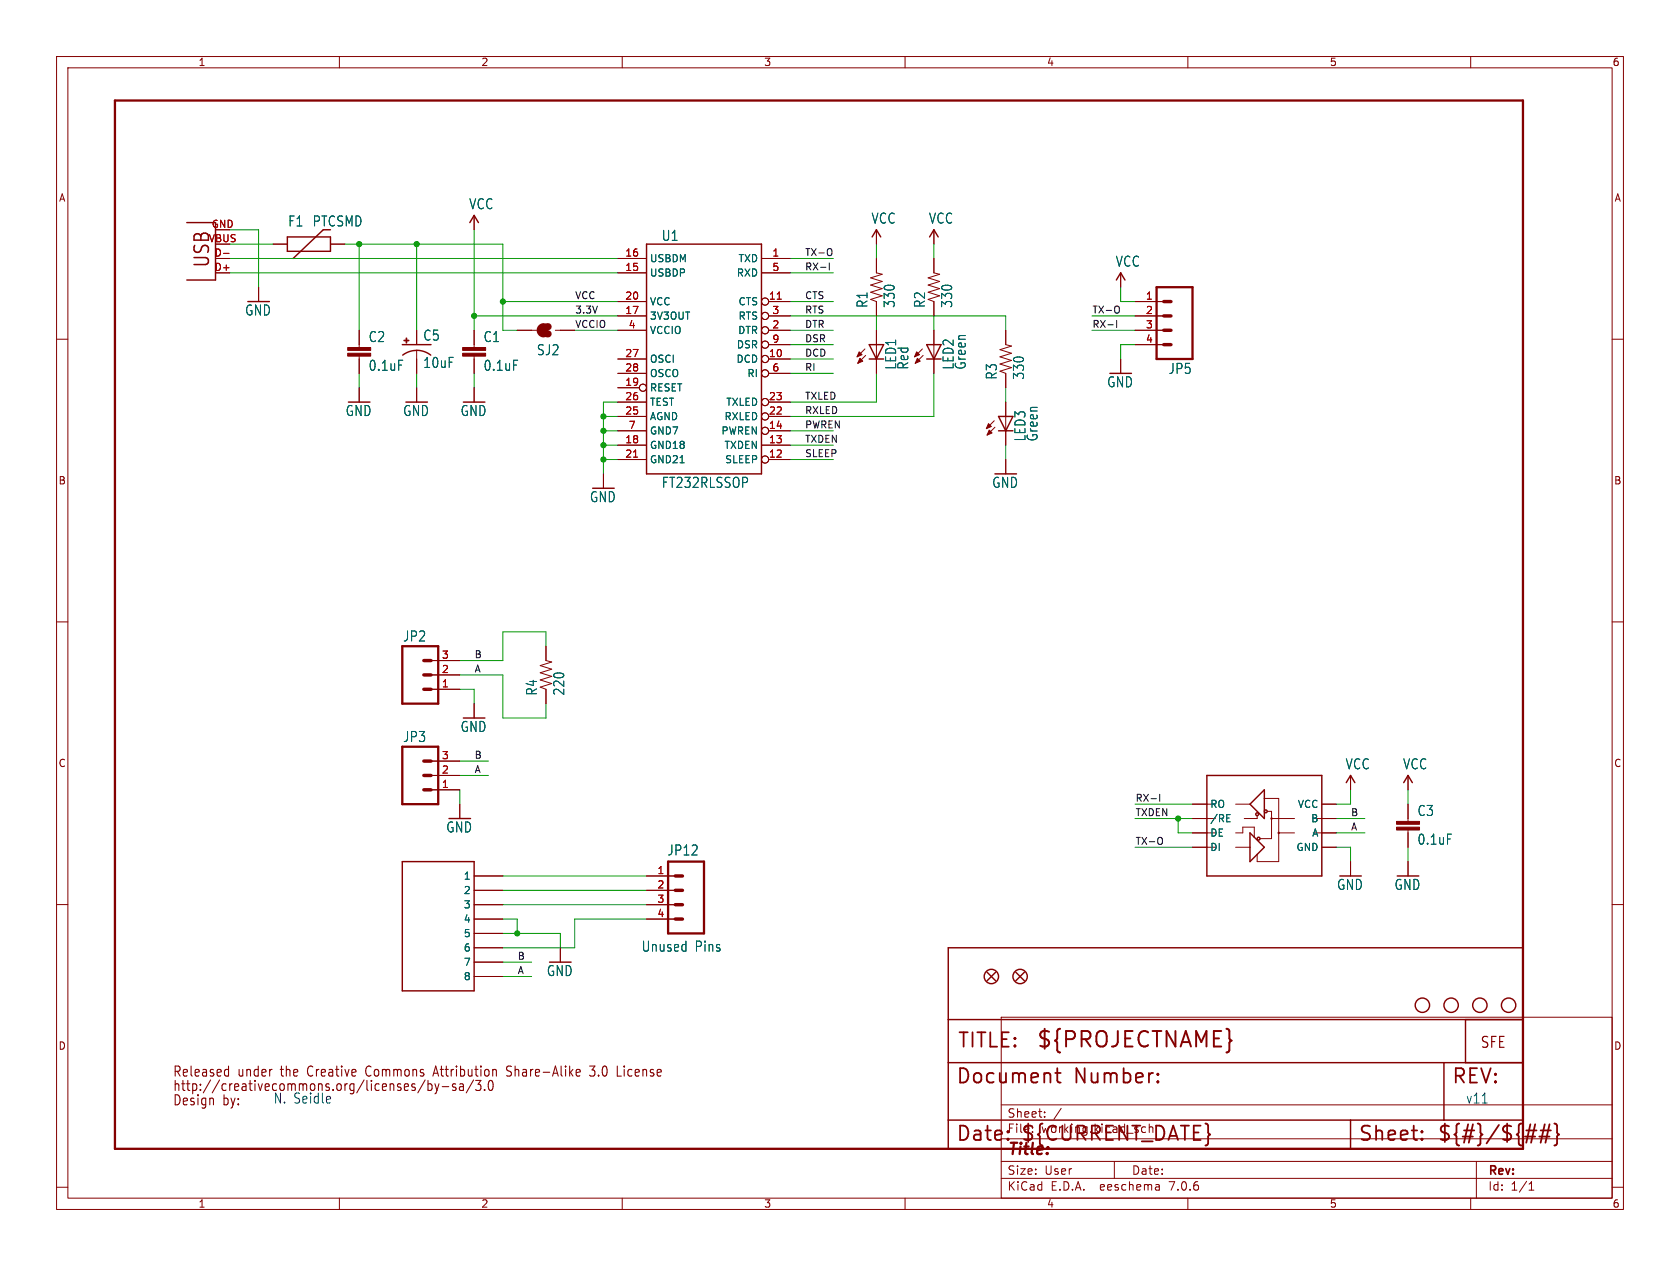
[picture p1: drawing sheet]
<svg xmlns="http://www.w3.org/2000/svg" width="297mm" height="224mm" viewBox="0 0 297 224" stroke-linecap="round" stroke-linejoin="round" font-family="sans-serif">
<g fill="none" stroke="#840000" stroke-width=".18">
<path d="M10 10h277v203.9h-277zM12 12h273v199.9h-273zM60 10v2M110 10v2M160 10v2M210 10v2M260 10v2M83.8 38.1v2.5M10 60h2M38.1 45.7h2.5M45.7 50.8v2.5M48.3 43.2h2.5"/>
<path d="M58.4 43.2h2.6M63.5 58.4v3.1M73.7 58.4v2.6M83.8 58.4v3.1M91.4 58.4h3.5M98.2 58.4h3.4M109.2 45.7h5.1M109.2 53.3h5.1M109.2 48.3h5.1M109.2 55.9h5.1M109.2 58.4h5.1M134.6 45.7h5.1"/>
<path d="M134.6 48.3h5.1M135.9 53.3h3.8M135.9 55.9h3.8M135.9 58.4h3.8M154.9 40.6v2.6M154.9 45.7v2.6l1.1 .2-2.1 .6 2.1 .7-2.1 .6 2.1 .7-2.1 .6 2.1 .6-2.1 .7 1 .3v2.6M154.9 58.4v7.6M165.1 40.6v2.6M165.1 45.7v2.6l1 .2-2 .6 2 .7-2 .6 2 .7-2 .6 2 .6-2 .7 1 .3v2.6M165.1 58.4v7.6M177.8 58.4v2.6l1 .2-2 .6 2 .7-2 .6 2 .7-2 .6 2 .6-2 .7 1 .3v2.6M198.1 48.3v2.5"/>
<path d="M200.7 53.3h5M200.7 55.9h5M200.7 58.4h5M285 60h2M63.5 63v3M63.5 68.6v2.5M73.7 62v4M73.7 68.6v2.5M83.8 63v3M83.8 68.6v2.5M109.2 63.5h5.1M109.2 78.7h5.1"/>
<path d="M109.2 76.2h5.1M109.2 68.6h3.8M109.2 73.7h5.1M109.2 71.1h5.1M109.2 66h5.1M134.6 78.7h5.1M135.9 63.5h3.8M135.9 76.2h3.8M135.9 73.7h3.8M135.9 71.1h3.8M135.9 66h3.8M135.9 61h3.8"/>
<path d="M152.9 61.7l-1.4 1.4M153 62.9l-1.4 1.4M163.1 61.7l-1.4 1.4M163.2 62.9l-1.4 1.4M175.8 74.4l-1.4 1.4M175.9 75.6l-1.4 1.4M177.8 71.1v7.6M198.1 63.5v2.5M200.7 61h5M106.7 83.8v2.6M109.2 81.3h5.1M135.9 81.3h3.8"/>
<path d="M177.8 81.3v2.5M10 110h2M76.2 119.4h5.1M76.2 116.8h5.1M96.5 114.3v2.5l1 .3-2 .6 2 .7-2 .6 2 .6-2 .7 2 .6-2 .6 1 .4v2.6M285 110h2M76.2 139.7h5.1M76.2 137.2h5.1M76.2 134.6h5.1M76.2 121.9h5.1M83.8 124.5v2.5M238.8 137.2v2.5"/>
<path d="M248.9 137.2v2.5M10 160h2M81.3 142.2v2.6M83.8 154.9h5.1M83.8 157.5h5.1M114.3 154.9h5.1M114.3 157.5h5.1M210.8 149.9h4.1M210.8 147.3h4.1M210.8 142.2h4.1M210.8 144.8h2.6M218.4 149.9h2.6"/>
<path d="M218.4 147.3h1.3v-1h2v1.8M218.4 142.2h2.6M222.2 144.3v.5h-2.2M223.5 141.2h2.6v11.2h-3.9v-1.3M224 143.5h.8v4.8h-2M224.8 144.8h4.1M226.1 147.3h2.8M232.2 147.3h4M232.2 144.8h4M233.7 149.9h2.5M233.7 142.2h2.5M238.8 152.4v2.5"/>
<path d="M248.9 142.2v3.1M248.9 146.8v3.1M248.9 152.4v2.5M285 160h2M83.8 160h5.1M83.8 162.6h5.1M83.8 165.1h5.1M83.8 167.6h5.1M83.8 170.2h5.1M83.8 172.7h5.1M99.1 167.6v2.6M114.3 160h5.1"/>
<path d="M114.3 162.6h5.1M177 179.9h108v32h-108zM177 195.4h108M184.7 197.5v.1M184.7 196.7v.1M187.6 196l-1.3 2M10 210h2M60 211.9v2M110 211.9v2M160 211.9v2M177 208.4h108M177 205.4h108"/>
<path d="M177 201.4h108M197 205.4v3M204.9 209.6l.1 .9M205 210.4l-.2 .1M205 209.9h-.2M210 211.9v2M260 211.9v2M261 205.4v6.5M270.3 210.5h.9M270.3 209.4l.4-.4v1.5M285 210h2"/>
<circle cx="135.3" cy="58.4" r=".63"/>
<circle cx="135.3" cy="55.9" r=".63"/>
<circle cx="135.3" cy="53.3" r=".63"/>
<circle cx="113.7" cy="68.6" r=".63"/>
<circle cx="135.3" cy="71.1" r=".63"/>
<circle cx="135.3" cy="61" r=".63"/>
<circle cx="135.3" cy="76.2" r=".63"/>
<circle cx="135.3" cy="73.7" r=".63"/>
<circle cx="135.3" cy="63.5" r=".63"/>
<circle cx="135.3" cy="66" r=".63"/>
<circle cx="135.3" cy="81.3" r=".63"/>
<circle cx="224.8" cy="144.8" r=".13"/>
<circle cx="226.1" cy="147.3" r=".13"/>
</g>
<path d="M20.3 17.8h248.9v185.4h-248.9zM204.5 50.8h6.3v12.7h-6.3zM71.1 114.3h6.4v10.2h-6.4zM71.1 132.1h6.4v10.1h-6.4zM118.1 152.4h6.4v12.7h-6.4z" fill="none" stroke="#840000" stroke-width=".41"/>
<g fill="none" stroke="#840000" stroke-width=".61">
<path d="M205.7 53.3h1.3M205.7 55.9h1.3M205.7 58.4h1.3M205.7 61h1.3M74.9 119.4h1.3M74.9 116.8h1.3M74.9 139.7h1.3M74.9 137.2h1.3M74.9 134.6h1.3M74.9 121.9h1.3M119.4 154.9h1.2M119.4 157.5h1.2"/>
<path d="M119.4 160h1.2M119.4 162.6h1.2"/>
</g>
<g fill="none" stroke="#840000" stroke-width=".25">
<path d="M33 39.4h5.1v10.1h-5.1M83.1 39.4l.7-1.3 .8 1.3M50.8 41.9h7.6v2.6h-7.6zM57.1 40.6l-5.3 5.1M114.3 43.2h20.3v40.6h-20.3zM154.2 41.9l.7-1.3 .8 1.3M164.3 41.9l.8-1.3 .8 1.3M197.4 49.5l.7-1.2 .8 1.2M71.1 61h5.1M71.2 62.8a4.1 4.1 0 0 1 4.9 0M153.7 63.5h2.5M153.7 61h2.5l-1.3 2.5z"/>
<path d="M163.8 63.5h2.6M163.8 61h2.6l-1.3 2.5zM176.5 76.2h2.6M176.5 73.7h2.6l-1.3 2.5zM213.4 137.2h20.3v17.7h-20.3zM223.5 139.7v5.1l-2.5-2.6zM238 138.4l.8-1.2 .7 1.2M248.2 138.4l.7-1.2 .8 1.2M71.1 152.4h12.7v22.9h-12.7zM221 147.3l2.5 2.6-2.5 2.5zM167.6 167.6h101.6v35.6h-101.6zM174.5 172l1.5 1.5"/>
<path d="M176 172l-1.5 1.5M179.6 172l1.5 1.5M181.1 172l-1.5 1.5M167.6 198.1h101.6M167.6 180.3h101.6M167.6 188h101.6M238.8 198.1v5.1M255.3 188v10.1M259.1 180.3v7.7"/>
<circle cx="222.2" cy="144" r=".25"/>
<circle cx="222.5" cy="148.3" r=".25"/>
<circle cx="223.8" cy="143.5" r=".25"/>
<circle cx="175.3" cy="172.7" r="1.27"/>
<circle cx="180.3" cy="172.7" r="1.27"/>
<circle cx="251.5" cy="177.8" r="1.27"/>
<circle cx="256.5" cy="177.8" r="1.27"/>
<circle cx="261.6" cy="177.8" r="1.27"/>
<circle cx="266.7" cy="177.8" r="1.27"/>
</g>
<g fill="#840000" stroke="#840000" stroke-width=".18">
<path d="M151.9 62.2l.5 .5-.9 .4z"/>
<path d="M152 63.4l.5 .5-.9 .4z"/>
<path d="M246.9 146.3h4.1v.5h-4.1z"/>
<path d="M246.9 145.3h4.1v.5h-4.1z"/>
<path d="M162.1 62.2l.5 .5-.9 .4z"/>
<path d="M162.2 63.4l.5 .5-.9 .4z"/>
<path d="M174.8 74.9l.5 .5-.9 .4z"/>
<path d="M174.9 76.1l.5 .5-.9 .4z"/>
<path d="M61.5 62.5h4v.5h-4z"/>
<path d="M61.5 61.5h4v.5h-4z"/>
<path d="M71.4 60.2h.9v.1h-.9z"/>
<path d="M71.8 59.8h.1v.9h-.1z"/>
<path d="M81.8 62.5h4.1v.5h-4.1z"/>
<path d="M81.8 61.5h4.1v.5h-4.1z"/>
</g>
<g fill="none" stroke="#840000" stroke-width=".32">
<path d="M186.5 189.8h1M186.9 188.9v2.2l.1 .3 .5 .1M204.7 191.2l.1 .2-.1 .1M204.7 191.2l-.1 .2 .1 .1M204.7 189.9v.2M204.7 191.2v.3M204.7 189.9l.1 .1-.1 .1M204.7 189.9l-.1 .1 .1 .1M269.8 199.9h1.8M271.4 198.9l-.7 3.2M272.4 199.9h1.8M273.1 198.9l-.7 3.2"/>
<path d="M273.9 198.9l-.7 3.2M274.8 198.7l.3 .2 .2 .2v1.2l.3 .4-.3 .3v1.2l-.2 .3-.3 .1M178.2 201.4l.1 .1-.1 .1M251.4 201.4l.1 .1-.1 .1M251.4 201.4l-.1 .1 .1 .1M251.4 200.1v.2M251.4 201.4v.2M251.4 200.1l.1 .1-.1 .1M251.4 200.1l-.1 .1 .1 .1M269.6 201h1.8M272.1 201h1.8"/>
</g>
<path d="M39.5 44.8h1M137.4 52.9h.7M112 80.9h.7" fill="none" stroke="#a90000" stroke-width=".18"/>
<path d="M96.1 57.8a.64 .64 0 0 0-.6 .6 .64 .64 0 0 0 .6 .7M96.9 57.8a.64 .64 0 0 0-.6 .6 .64 .64 0 0 0 .6 .7" fill="none" stroke="#840000" stroke-width="1.3"/>
<path d="M216.9 144.7h.4M216.9 145.4h.6M216.9 144.1h.6" fill="none" stroke="#006464" stroke-width=".18"/>
<g fill="none" stroke="#840000" stroke-width=".19">
<path d="M40 189.2h.4M40.4 188.6v1.7M40.4 190.3h-.4M75.2 191l-1.3 2.3M75.7 191.1v1.8M75.7 191.8l.4-.1 .3 .3v.5l-.2 .3h-.5M76.7 189.8h.7M76.9 191.7l.3 1.2M77 188.6l-.5 1.7M77.2 192.9l-.1 .4-.2 .2M77.6 191.7l-.4 1.2M78.2 192.2h1.1"/>
<path d="M80.6 191.8l-.4-.1a.31 .31 0 0 0-.2 .3 .31 .31 0 0 0 .2 .3h.2a.31 .31 0 0 1 .2 .3 .31 .31 0 0 1-.2 .3l-.4-.1M81.3 191.8h.6v1.1M81.9 192.1l-.5 .1a.37 .37 0 0 0-.2 .3 .37 .37 0 0 0 .2 .4l.5-.1M83.7 191l-1.3 2.3M85 191.1l-.5 .7a.41 .41 0 0 1 .5 .3l-.1 .7-.6 .1-.2-.2M85.7 192.7v.2M86.4 191.4l-.1 .8 .2 .5 .2 .2 .3-.1 .1-.3v-1.1M89.6 190.3h.5M90.2 188.6h-.4l-.2 .3 .1 .4 .4 .2M102.4 189.2h.1l.1 .4-.7 .1M102.5 190.3h-.1M104.2 190.2l.3 .1h.5"/>
<path d="M104.2 188.6h1l-.5 .6 .3 .1M109.1 190.3h.7"/>
</g>
<path d="M146.6 46.5v1.3M146.9 44a.88 .88 0 0 1 0 1.2M197.4 56.7v1.2M197.7 54.2a.88 .88 0 0 1 0 1.1M205 140.5v1.2M205.3 148.2a.88 .88 0 0 1 0 1.1" fill="none" stroke="#0f0f0f" stroke-width=".18"/>
<g fill="none" stroke="#009600" stroke-width=".18">
<path d="M40.6 48.3h68.6M40.6 45.7h68.6M40.6 43.2h7.7M40.6 40.6h5.1v10.2M61 43.2h27.9v15.2h2.5M63.5 43.2v15.2M73.7 43.2v15.2M83.8 55.9h25.4M83.8 40.6v17.8M88.9 53.3h20.3M101.6 58.4h7.6M139.7 55.9h38.1v2.5"/>
<path d="M139.7 48.3h7.6M139.7 45.7h7.6M139.7 58.4h7.6M139.7 53.3h7.6M154.9 43.2v2.5M154.9 55.9v2.5M165.1 43.2v2.5M165.1 55.9v2.5M193 55.9h7.7M193 58.4h7.7M198.1 50.8v2.5h2.6M63.5 66v2.6"/>
<path d="M73.7 66v2.6M83.8 66v2.6M106.7 78.7h2.5M106.7 76.2h2.5M106.7 73.7h2.5M109.2 71.1h-2.5v12.7M139.7 61h7.6M139.7 78.7h7.6M139.7 76.2h7.6M139.7 66h7.6M139.7 63.5h7.6M154.9 66v5.1h-15.2"/>
<path d="M165.1 66v7.7h-25.4M177.8 68.6v2.5M177.8 78.7v2.6M200.7 61h-2.6v2.5M106.7 81.3h2.5M139.7 81.3h7.6M81.3 119.4h7.6v7.6h7.6v-2.5M96.5 114.3v-2.5h-7.6v5h-7.6M81.3 121.9h2.5v2.6M81.3 139.7v2.5M81.3 134.6h5.1M81.3 137.2h5.1"/>
<path d="M238.8 139.7v2.5h-2.6M248.9 139.7v2.5M88.9 154.9h25.4M88.9 157.5h25.4M200.7 142.2h10.1M200.7 144.8h10.1M200.7 149.9h10.1M208.3 144.8v2.5h2.5M236.2 144.8h5.1M236.2 149.9h2.6v2.5M236.2 147.3h5.1M248.9 149.9v2.5"/>
<path d="M88.9 162.6h2.5v2.5M88.9 172.7h5.1M88.9 160h25.4M88.9 165.1h10.2v2.5M88.9 170.2h5.1M114.3 162.6h-12.7v5h-12.7"/>
</g>
<g fill="#009600" stroke="#009600" stroke-width=".18">
<circle cx="63.5" cy="43.2" r=".46"/>
<circle cx="73.7" cy="43.2" r=".46"/>
<circle cx="83.8" cy="55.9" r=".46"/>
<circle cx="88.9" cy="53.3" r=".46"/>
<circle cx="106.7" cy="81.3" r=".46"/>
<circle cx="106.7" cy="78.7" r=".46"/>
<circle cx="106.7" cy="76.2" r=".46"/>
<circle cx="106.7" cy="73.7" r=".46"/>
<circle cx="208.3" cy="144.8" r=".46"/>
<circle cx="91.4" cy="165.1" r=".46"/>
</g>
<text font-size="3.8" fill="#840000" x="183.1" y="185.7">${PROJECTNAME}</text>
<g font-size="3.5" fill="#840000">
<text x="37.4" y="47.5" transform="rotate(-90 37.4 47.5)">USB</text>
<text x="169.2" y="185.7">TITLE:</text>
<text x="168.9" y="192.1">Document</text>
<text x="189.9" y="192.1">Number:</text>
<text x="256.5" y="192.1">REV:</text>
<text x="168.9" y="202.2">Date:</text>
<text x="180.3" y="202.2">${CURRENT_DATE}</text>
<text x="240" y="202.2">Sheet:</text>
<text x="254" y="202.2">${#}/${##}</text>
</g>
<text font-size="2.8" fill="#840000" x="178" y="204.8">Title:</text>
<text font-size="2.7" fill="#840000" x="261.6" y="185.6">SFE</text>
<g font-size="2.5" fill="#006464">
<text x="50.9" y="40.3">F1</text>
<text x="55.2" y="40.3">PTCSMD</text>
<text x="82.9" y="37.2">VCC</text>
<text x="154" y="39.8">VCC</text>
<text x="164.1" y="39.8">VCC</text>
<text x="116.9" y="42.8">U1</text>
<text x="197.2" y="47.4">VCC</text>
<text x="43.2" y="56">GND</text>
<text x="153.6" y="54.6" transform="rotate(-90 153.6 54.6)">R1</text>
<text x="158.4" y="54.6" transform="rotate(-90 158.4 54.6)">330</text>
<text x="163.7" y="54.6" transform="rotate(-90 163.7 54.6)">R2</text>
<text x="168.5" y="54.6" transform="rotate(-90 168.5 54.6)">330</text>
<text x="65.1" y="60.7">C2</text>
<text x="65.1" y="65.8">0.1uF</text>
<text x="74.7" y="60.5">C5</text>
<text x="74.7" y="65.3">10uF</text>
<text x="85.4" y="60.7">C1</text>
<text x="85.4" y="65.8">0.1uF</text>
<text x="94.8" y="63.1">SJ2</text>
<text x="158.6" y="65.5" transform="rotate(-90 158.6 65.5)">LED1</text>
<text x="160.8" y="65.5" transform="rotate(-90 160.8 65.5)">Red</text>
<text x="168.8" y="65.5" transform="rotate(-90 168.8 65.5)">LED2</text>
<text x="171" y="65.5" transform="rotate(-90 171 65.5)">Green</text>
<text x="176.4" y="67.3" transform="rotate(-90 176.4 67.3)">R3</text>
<text x="181.2" y="67.3" transform="rotate(-90 181.2 67.3)">330</text>
<text x="195.6" y="68.7">GND</text>
<text x="206.5" y="66.4">JP5</text>
<text x="61" y="73.8">GND</text>
<text x="71.2" y="73.8">GND</text>
<text x="81.3" y="73.8">GND</text>
<text x="181.5" y="78.2" transform="rotate(-90 181.5 78.2)">LED3</text>
<text x="183.7" y="78.2" transform="rotate(-90 183.7 78.2)">Green</text>
<text x="104.2" y="89">GND</text>
<text x="116.9" y="86.5">FT232RLSSOP</text>
<text x="175.3" y="86.5">GND</text>
<text x="71.2" y="113.7">JP2</text>
<text x="95.2" y="123.1" transform="rotate(-90 95.2 123.1)">R4</text>
<text x="100" y="123.1" transform="rotate(-90 100 123.1)">220</text>
<text x="71.2" y="131.5">JP3</text>
<text x="81.3" y="129.7">GND</text>
<text x="237.8" y="136.3">VCC</text>
<text x="248" y="136.3">VCC</text>
<text x="78.8" y="147.5">GND</text>
<text x="250.5" y="144.5">C3</text>
<text x="250.5" y="149.6">0.1uF</text>
<text x="117.9" y="151.5">JP12</text>
<text x="236.3" y="157.6">GND</text>
<text x="246.4" y="157.6">GND</text>
<text x="96.6" y="172.9">GND</text>
<text x="113.3" y="168.5">Unused</text>
<text x="122.8" y="168.5">Pins</text>
</g>
<g font-size="2.5" fill="#840000">
<text x="30.5" y="190.7">Released</text>
<text x="42" y="190.7">under</text>
<text x="49.8" y="190.7">the</text>
<text x="54.7" y="190.7">Creative</text>
<text x="65.3" y="190.7">Commons</text>
<text x="77.6" y="190.7">Attribution</text>
<text x="90.7" y="190.7">Share-Alike</text>
<text x="105.7" y="190.7">3.0</text>
<text x="110.8" y="190.7">License</text>
<text x="30.5" y="195.8">Design</text>
<text x="30.5" y="193.2">http://creativecommons.org/licenses/by-sa/3.0</text>
<text x="39.4" y="195.8">by:</text>
</g>
<g font-size="2.5" fill="#0000c2">
<text x="48.3" y="195.3">N. Seidle</text>
<text x="259.1" y="195.3">v11</text>
</g>
<g font-size="2.1" fill="#840000">
<text x="178" y="197.9">Sheet:</text>
<text x="178" y="200.6">File:</text>
<text x="184.1" y="200.6">working.kicad_sch</text>
<text x="178" y="208">Size:</text>
<text x="184.7" y="208">User</text>
<text x="200" y="208">Date:</text>
<text x="263" y="208.2">Rev:</text>
<text x="178" y="210.8">KiCad</text>
<text x="185.7" y="210.8">E.D.A.</text>
<text x="194.6" y="210.8">eeschema</text>
<text x="207" y="210.8">7.0.6</text>
<text x="263" y="210.8">Id:</text>
<text x="267.1" y="210.8">1/1</text>
</g>
<g font-size="1.8" fill="#840000">
<text x="35" y="11.9">1</text>
<text x="85" y="11.9">2</text>
<text x="135" y="11.9">3</text>
<text x="185" y="11.9">4</text>
<text x="235" y="11.9">5</text>
<text x="285" y="11.9">6</text>
<text x="10.3" y="35.9">A</text>
<text x="285.3" y="35.9">A</text>
<text x="10.3" y="85.9">B</text>
<text x="285.3" y="85.9">B</text>
<text x="10.3" y="135.9">C</text>
<text x="285.3" y="135.9">C</text>
<text x="10.3" y="185.9">D</text>
<text x="285.3" y="185.9">D</text>
<text x="35" y="213.8">1</text>
<text x="85" y="213.8">2</text>
<text x="135" y="213.8">3</text>
<text x="185" y="213.8">4</text>
<text x="235" y="213.8">5</text>
<text x="285" y="213.8">6</text>
</g>
<g font-size="1.8" fill="#a90000">
<text x="37.3" y="40.4">GND</text>
<text x="36.8" y="42.9">VBUS</text>
<text x="37.8" y="45.5">D-</text>
<text x="110.4" y="45.5">16</text>
<text x="136.5" y="45.5">1</text>
<text x="37.8" y="48">D+</text>
<text x="110.4" y="48">15</text>
<text x="110.4" y="53.1">20</text>
<text x="135.8" y="53.1">11</text>
<text x="136.5" y="48">5</text>
<text x="202.5" y="53.1">1</text>
<text x="110.4" y="55.6">17</text>
<text x="111.1" y="58.2">4</text>
<text x="136.5" y="58.2">2</text>
<text x="136.5" y="55.6">3</text>
<text x="202.5" y="55.6">2</text>
<text x="202.5" y="58.2">3</text>
<text x="110.4" y="63.2">27</text>
<text x="110.4" y="65.8">28</text>
<text x="135.8" y="63.2">10</text>
<text x="136.5" y="65.8">6</text>
<text x="136.5" y="60.7">9</text>
<text x="202.5" y="60.7">4</text>
<text x="110.4" y="68.3">19</text>
<text x="110.4" y="70.9">26</text>
<text x="135.8" y="70.9">23</text>
<text x="110.4" y="73.4">25</text>
<text x="111.1" y="75.9">7</text>
<text x="135.8" y="75.9">14</text>
<text x="135.8" y="73.4">22</text>
<text x="110.4" y="78.5">18</text>
<text x="110.4" y="81">21</text>
<text x="135.8" y="81">12</text>
<text x="135.8" y="78.5">13</text>
<text x="78" y="119.1">2</text>
<text x="78" y="116.6">3</text>
<text x="78" y="121.7">1</text>
<text x="78" y="136.9">2</text>
<text x="78" y="134.4">3</text>
<text x="78" y="139.4">1</text>
<text x="116.1" y="154.7">1</text>
<text x="116.1" y="157.2">2</text>
<text x="116.1" y="159.8">3</text>
<text x="116.1" y="162.3">4</text>
</g>
<g font-size="1.8" fill="#006464">
<text x="114.8" y="46.6">USBDM</text>
<text x="130.5" y="46.6">TXD</text>
<text x="114.8" y="49.1">USBDP</text>
<text x="130.2" y="49.1">RXD</text>
<text x="114.8" y="56.7">3V3OUT</text>
<text x="114.8" y="54.2">VCC</text>
<text x="114.8" y="59.3">VCCIO</text>
<text x="130.4" y="59.3">DTR</text>
<text x="130.5" y="54.2">CTS</text>
<text x="130.5" y="56.7">RTS</text>
<text x="114.8" y="64.4">OSCI</text>
<text x="130.1" y="64.4">DCD</text>
<text x="130.2" y="61.8">DSR</text>
<text x="114.8" y="69.4">RESET</text>
<text x="114.8" y="72">TEST</text>
<text x="114.8" y="66.9">OSCO</text>
<text x="128.3" y="72">TXLED</text>
<text x="132" y="66.9">RI</text>
<text x="114.8" y="74.5">AGND</text>
<text x="114.8" y="77.1">GND7</text>
<text x="127.4" y="77.1">PWREN</text>
<text x="128" y="74.5">RXLED</text>
<text x="114.8" y="79.6">GND18</text>
<text x="114.8" y="82.1">GND21</text>
<text x="128" y="79.6">TXDEN</text>
<text x="128.1" y="82.1">SLEEP</text>
<text x="213.9" y="143.1">RO</text>
<text x="229.3" y="143.1">VCC</text>
<text x="213.9" y="145.6">/RE</text>
<text x="213.9" y="148.2">DE</text>
<text x="231.7" y="145.6">B</text>
<text x="231.9" y="148.2">A</text>
<text x="81.9" y="155.8">1</text>
<text x="213.9" y="150.7">DI</text>
<text x="229.1" y="150.7">GND</text>
<text x="81.9" y="158.3">2</text>
<text x="81.9" y="160.9">3</text>
<text x="81.9" y="163.4">4</text>
<text x="81.9" y="166">5</text>
<text x="81.9" y="168.5">6</text>
<text x="81.9" y="171">7</text>
<text x="81.9" y="173.6">8</text>
</g>
<g font-size="1.7" fill="#0f0f0f">
<text x="142.2" y="45.4">TX-O</text>
<text x="142.2" y="47.9">RX-I</text>
<text x="101.6" y="53">VCC</text>
<text x="142.2" y="53">CTS</text>
<text x="101.6" y="55.5">3.3V</text>
<text x="101.6" y="58.1">VCCIO</text>
<text x="142.2" y="55.5">RTS</text>
<text x="142.2" y="58.1">DTR</text>
<text x="193" y="55.5">TX-O</text>
<text x="193" y="58.1">RX-I</text>
<text x="142.2" y="63.2">DCD</text>
<text x="142.2" y="65.7">RI</text>
<text x="142.2" y="60.6">DSR</text>
<text x="142.2" y="70.8">TXLED</text>
<text x="142.2" y="75.9">PWREN</text>
<text x="142.2" y="73.3">RXLED</text>
<text x="142.2" y="80.9">SLEEP</text>
<text x="142.2" y="78.4">TXDEN</text>
<text x="83.8" y="116.5">B</text>
<text x="83.8" y="119">A</text>
<text x="83.8" y="134.3">B</text>
<text x="83.8" y="136.8">A</text>
<text x="200.7" y="141.9">RX-I</text>
<text x="200.7" y="149.5">TX-O</text>
<text x="200.7" y="144.4">TXDEN</text>
<text x="238.8" y="144.4">B</text>
<text x="238.8" y="147">A</text>
<text x="91.4" y="172.4">A</text>
<text x="91.4" y="169.8">B</text>
</g>
</svg>
